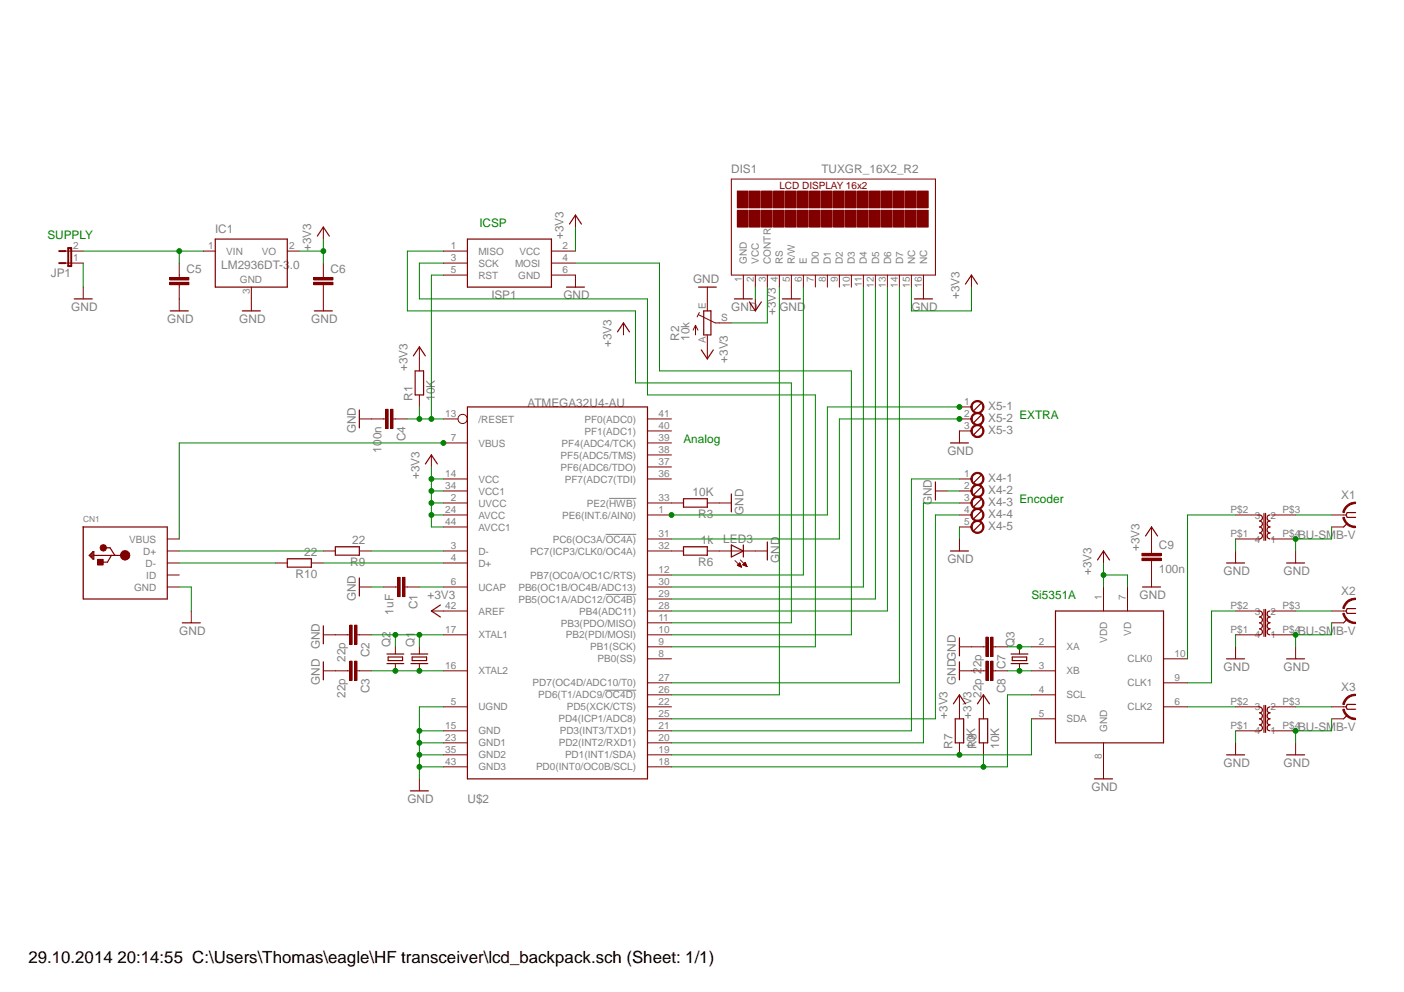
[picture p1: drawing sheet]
<svg xmlns="http://www.w3.org/2000/svg" width="297mm" height="210mm" viewBox="0 0 297 210" stroke-linecap="round" stroke-linejoin="round" font-family="sans-serif">
<path d="M128.1 113.1h6.5M128.9 105.5h5.7M128.1 125.8h6.5M128 146h6.6" fill="none" stroke="#808080" stroke-width=".21"/>
<path d="M98.9 86.1h38.1v78.7h-38.1zM17.6 111.5h17.8v15.2h-17.8v-15.2M19 117.5l.5-.4v.8l-.2-.4M19.7 116.7h.2v1.6h-.2l-.8-.8zM19.7 116.7v1.4M19.9 117.5h6.6M22.3 115.9h1l1 1.6M23.6 117.5l-.9 1.5h-1.2M223.3 129.3h22.9v27.9h-22.9z" fill="none" stroke="#800000" stroke-width=".25"/>
<g fill="none" stroke="#800000" stroke-width=".21">
<path d="M93.8 88.6h3.1M93.8 93.7h5.1M137 88.6h5.1M137 91.2h5.1M137 93.7h5.1M137 96.3h5.1M137 98.8h5.1M93.8 101.3h5.1M93.8 106.4h5.1M93.8 116.6h5.1M93.8 109h5.1M93.8 119.1h5.1"/>
<path d="M93.8 111.5h5.1M93.8 103.9h5.1M137 101.3h5.1M137 106.4h5.1M137 116.6h5.1M137 109h5.1M137 114h5.1M93.8 134.3h5.1M93.8 129.3h5.1M93.8 124.2h5.1M137 136.9h5.1M137 139.4h5.1"/>
<path d="M137 134.3h5.1M137 131.8h5.1M137 129.3h5.1M137 124.2h5.1M137 126.7h5.1M137 121.7h5.1M218.2 136.9h5.1M233.5 124.2v5.1M238.5 124.2v5.1M246.2 139.4h5M93.8 141.9h5.1M93.8 149.6h5.1"/>
<path d="M93.8 154.6h5.1M93.8 157.2h5.1M93.8 159.7h5.1M137 147h5.1M137 152.1h5.1M137 144.5h5.1M137 149.6h5.1M137 154.6h5.1M137 157.2h5.1M137 159.7h5.1M218.2 141.9h5.1M218.2 147h5.1"/>
<path d="M218.2 152.1h5.1M233.5 157.2v5.1M246.2 144.5h5M246.2 149.6h5M93.8 162.3h5.1M137 162.3h5.1"/>
<circle cx="97.9" cy="88.6" r=".98"/>
</g>
<circle cx="26.5" cy="117.5" r="1" fill="#800000"/>
<circle cx="26.5" cy="117.5" r="1" fill="none" stroke="#800000" stroke-width=".21"/>
<circle cx="21.9" cy="115.9" r=".69" fill="#800000"/>
<circle cx="21.9" cy="115.9" r=".69" fill="none" stroke="#800000" stroke-width=".21"/>
<path d="M20.7 118.4h1.1v1.1h-1.1z" fill-rule="evenodd" fill="#800000"/>
<path d="M20.7 118.4h1.1v1.1h-1.1zM35.4 116.6h2.5M35.4 119.1h2.5M35.4 114h2.5M35.4 124.2h2.5M35.4 121.7h2.5M83.6 124.2h.6M85.7 124.2h.5" fill="none" stroke="#800000" stroke-width=".21"/>
<path d="M84.2 122.2h.5v4h-.5z" fill-rule="evenodd" fill="#800000"/>
<path d="M84.2 122.2h.5v4h-.5z" fill="none" stroke="#800000" stroke-width=".21"/>
<path d="M85.2 122.2h.5v4h-.5z" fill-rule="evenodd" fill="#800000"/>
<path d="M73.5 134.3h.5M75.5 134.3h.5M81.1 124.2h2.5M85.2 122.2h.5v4h-.5zM86.2 124.2h2.5" fill="none" stroke="#800000" stroke-width=".21"/>
<path d="M74 132.3h.5v4.1h-.5z" fill-rule="evenodd" fill="#800000"/>
<path d="M74 132.3h.5v4.1h-.5z" fill="none" stroke="#800000" stroke-width=".21"/>
<path d="M75 132.3h.5v4.1h-.5z" fill-rule="evenodd" fill="#800000"/>
<path d="M70.9 134.3h2.6M75 132.3h.5v4.1h-.5zM76 134.3h2.6M73.5 141.9h.5M75.5 141.9h.5" fill="none" stroke="#800000" stroke-width=".21"/>
<path d="M74 139.9h.5v4.1h-.5z" fill-rule="evenodd" fill="#800000"/>
<path d="M74 139.9h.5v4.1h-.5z" fill="none" stroke="#800000" stroke-width=".21"/>
<path d="M75 139.9h.5v4.1h-.5z" fill-rule="evenodd" fill="#800000"/>
<path d="M81.1 88.6h.5M83.1 88.6h.5M75 139.9h.5v4.1h-.5zM70.9 141.9h2.6M76 141.9h2.6" fill="none" stroke="#800000" stroke-width=".21"/>
<path d="M81.6 86.6h.5v4.1h-.5z" fill-rule="evenodd" fill="#800000"/>
<path d="M81.6 86.6h.5v4.1h-.5z" fill="none" stroke="#800000" stroke-width=".21"/>
<path d="M82.6 86.6h.5v4.1h-.5z" fill-rule="evenodd" fill="#800000"/>
<path d="M37.9 58.2v.5M37.9 60.2v.5M78.6 88.6h2.5M82.6 86.6h.5v4.1h-.5zM83.6 88.6h2.6" fill="none" stroke="#800000" stroke-width=".21"/>
<path d="M35.9 59.7h4.1v.5h-4.1z" fill-rule="evenodd" fill="#800000"/>
<path d="M35.9 59.7h4.1v.5h-4.1z" fill="none" stroke="#800000" stroke-width=".21"/>
<path d="M35.9 58.7h4.1v.5h-4.1z" fill-rule="evenodd" fill="#800000"/>
<g fill="none" stroke="#800000" stroke-width=".21">
<path d="M35.9 58.7h4.1v.5h-4.1zM37.9 55.7v2.5M68.4 58.2v.5M37.9 60.7v5.1M53.2 63.2v2.6M68.4 60.2v.5M68.4 63.2v2.6M88.7 75.9v2.6M149.6 60.7v2.5M157.3 60.7v2.5M159.8 63.2v2.6M195.4 60.7v2.5"/>
<path d="M76 88.6h2.6M88.7 83.6v2.5M91.3 96.3v2.5M152.2 106.4h2.5M233.5 116.6v2.5M261.4 116.6v2.5M274.1 116.6v2.5M40.5 129.3v2.5M76 124.2h2.6M83.6 136.9v1.5M88.7 136.9v1.5M261.4 136.9v2.5"/>
<path d="M274.1 136.9v2.5M83.6 140.4v1.5M88.7 140.4v1.5M274.1 157.2v2.5M88.7 164.8v2.5M233.5 162.3v2.5"/>
</g>
<g fill="none" stroke="#800000" stroke-width=".25">
<path d="M36 65.8h3.8M51.3 65.8h3.8M66.5 65.8h3.8M87.8 78.5h1.8v5.1h-1.8zM147.8 60.7h3.7M155.4 63.2h3.8M158.5 63.9l1.3 1.9 1.3-1.9M193.5 63.2h3.8M76 86.7v3.9M90 98.2l1.3-1.9 1.2 1.9M154.7 104.5v3.8M232.2 118.5l1.3-1.9 1.2 1.9"/>
<path d="M259.5 119.1h3.8M272.2 119.1h3.8M38.6 131.8h3.8M76 122.3v3.8M81.9 138.4h3.5M82.1 139h3.1v.8h-3.1zM86.9 138.4h3.6M87.2 139h3.1v.8h-3.1zM259.5 139.4h3.8M272.2 139.4h3.8M81.9 140.4h3.5M86.9 140.4h3.6"/>
<path d="M272.2 159.7h3.8M86.8 167.3h3.8M231.6 164.8h3.8"/>
</g>
<path d="M66.4 59.7h4v.5h-4z" fill-rule="evenodd" fill="#800000"/>
<path d="M66.4 59.7h4v.5h-4z" fill="none" stroke="#800000" stroke-width=".21"/>
<path d="M66.4 58.7h4v.5h-4z" fill-rule="evenodd" fill="#800000"/>
<g fill="none" stroke="#800000" stroke-width=".21">
<path d="M43 53.1h2.5M60.8 53.1h2.5M66.4 58.7h4v.5h-4zM68.4 48v2.6M68.4 55.7v2.5M121.7 45.5v2.5M205.5 58.2v2.5M53.2 60.7v2.5M68.4 60.7v2.5M88.7 73.4v2.5M131.9 68.3v2.6M147.1 68.8v2.1"/>
<path d="M147.1 68.8l-.5 1M147.1 68.8l.6 1M147.8 66.6l3.5 1.7h3.4M148 66.1l-.5 1M149.6 63.2v2.6M149.6 70.9v5M167.4 60.7v2.5M68.4 134.3h2.5M208.1 136.9h.5M210.1 136.9h.5M68.4 141.9h2.5"/>
</g>
<path d="M45.5 50.6h15.3v10.1h-15.3zM67.1 50l1.3-2 1.3 2M120.5 47.4l1.2-1.9 1.3 1.9M87.5 75.3l1.2-1.9 1.3 1.9M130.6 70.2l1.3-1.9 1.3 1.9M148.4 74l1.2 1.9 1.3-1.9M148.9 65.8h1.5v5.1h-1.5zM165.5 63.2h3.8M204.3 60.1l1.2-1.9 1.3 1.9M68.4 132.4v3.8M68.4 140v3.8" fill="none" stroke="#800000" stroke-width=".25"/>
<path d="M208.6 134.8h.5v4.1h-.5z" fill-rule="evenodd" fill="#800000"/>
<path d="M208.6 134.8h.5v4.1h-.5z" fill="none" stroke="#800000" stroke-width=".21"/>
<path d="M209.6 134.8h.5v4.1h-.5z" fill-rule="evenodd" fill="#800000"/>
<path d="M13.8 55.7h3.8M13.8 53.1h3.8M17.6 60.7v2.5M205.5 136.9h2.6M209.6 134.8h.5v4.1h-.5zM210.6 136.9h2.5M215.7 136.9v1.5M208.1 141.9h.5M210.1 141.9h.5M215.7 140.4v1.5" fill="none" stroke="#800000" stroke-width=".21"/>
<path d="M12.5 55.7h1.3M12.5 53.1h1.3M14.4 52.5h.7v3.8h-.7z" fill="none" stroke="#800000" stroke-width=".42"/>
<path d="M15.7 63.2h3.8M213.9 138.4h3.6M214.2 139h3v.8h-3zM213.9 140.4h3.6" fill="none" stroke="#800000" stroke-width=".25"/>
<path d="M208.6 139.9h.5v4.1h-.5z" fill-rule="evenodd" fill="#800000"/>
<path d="M208.6 139.9h.5v4.1h-.5z" fill="none" stroke="#800000" stroke-width=".21"/>
<path d="M209.6 139.9h.5v4.1h-.5z" fill-rule="evenodd" fill="#800000"/>
<g fill="none" stroke="#800000" stroke-width=".21">
<path d="M261.4 114h5.1M261.4 109h5.1M269 114h5.1M269 109h5.1M284.3 109h.5M203 136.9h2.5M209.6 139.9h.5v4.1h-.5zM261.4 134.3h5.1M261.4 129.3h5.1M269 134.3h5.1M269 129.3h5.1M203 141.9h5.1"/>
<path d="M210.6 141.9h2.5M261.4 154.6h5.1M261.4 149.6h5.1M269 154.6h5.1M269 149.6h5.1"/>
</g>
<g fill="none" stroke="#800000" stroke-width=".25">
<path d="M266.5 109a.64 .64 0 0 1 .6 .6 .64 .64 0 0 1-.6 .6 .64 .64 0 0 1 .6 .7 .64 .64 0 0 1-.6 .6 .64 .64 0 0 1 .6 .6 .64 .64 0 0 1-.6 .7 .64 .64 0 0 1 .6 .6 .64 .64 0 0 1-.6 .6M267.4 108.6v5.7M267.8 108.6v5.7M268.7 109a.64 .64 0 0 0-.6 .6 .64 .64 0 0 0 .6 .6 .64 .64 0 0 0-.6 .7 .64 .64 0 0 0 .6 .6 .64 .64 0 0 0-.6 .6 .64 .64 0 0 0 .6 .7 .64 .64 0 0 0-.6 .6 .64 .64 0 0 0 .6 .6M285 110.7l-.7 .8M286.8 108.5h-1.8l-.2 .5 .2 .5h1.8M203 135v3.8M266.5 129.3a.64 .64 0 0 1 .6 .6 .64 .64 0 0 1-.6 .7 .61 .61 0 0 1 .6 .6 .61 .61 0 0 1-.6 .6 .64 .64 0 0 1 .6 .6 .64 .64 0 0 1-.6 .7 .64 .64 0 0 1 .6 .6 .64 .64 0 0 1-.6 .6M267.4 128.9v5.8M267.8 128.9v5.8M268.7 129.3a.64 .64 0 0 0-.6 .6 .64 .64 0 0 0 .6 .7 .61 .61 0 0 0-.6 .6 .61 .61 0 0 0 .6 .6 .64 .64 0 0 0-.6 .6 .64 .64 0 0 0 .6 .7 .64 .64 0 0 0-.6 .6 .64 .64 0 0 0 .6 .6M203 140v3.8"/>
<path d="M266.5 149.6a.64 .64 0 0 1 .6 .6 .64 .64 0 0 1-.6 .6 .64 .64 0 0 1 .6 .7 .64 .64 0 0 1-.6 .6 .64 .64 0 0 1 .6 .6 .64 .64 0 0 1-.6 .7 .64 .64 0 0 1 .6 .6 .64 .64 0 0 1-.6 .6M267.4 149.3v5.7M267.8 149.3v5.7M268.7 149.6a.64 .64 0 0 0-.6 .6 .64 .64 0 0 0 .6 .6 .64 .64 0 0 0-.6 .7 .64 .64 0 0 0 .6 .6 .64 .64 0 0 0-.6 .6 .64 .64 0 0 0 .6 .7 .64 .64 0 0 0-.6 .6 .64 .64 0 0 0 .6 .6"/>
</g>
<path d="M284.8 107.1a2.55 2.55 0 0 1 2-.8v.3a2.44 2.44 0 0 0-2.4 1.9l-.3-.1v-.3z" fill-rule="evenodd" fill="#800000"/>
<path d="M284.8 107.1a2.55 2.55 0 0 1 2-.8v.3a2.44 2.44 0 0 0-2.4 1.9l-.3-.1v-.3z" fill="none" stroke="#800000" stroke-width=".21"/>
<path d="M284.1 109.5l.3-.1a2.35 2.35 0 0 0 2.4 1.9v.3a2.59 2.59 0 0 1-2.7-2.1z" fill-rule="evenodd" fill="#800000"/>
<path d="M281.7 109h2.6M281.7 111.5h2.6M284.1 109.5l.3-.1a2.35 2.35 0 0 0 2.4 1.9v.3a2.59 2.59 0 0 1-2.7-2.1zM284.3 129.3h.5M261.4 157.2v2.5" fill="none" stroke="#800000" stroke-width=".21"/>
<path d="M285 131l-.7 .8M286.8 128.8h-1.8l-.2 .5 .2 .5h1.8M259.5 159.7h3.8" fill="none" stroke="#800000" stroke-width=".25"/>
<path d="M284.8 127.3a2.7 2.7 0 0 1 2-.7v.3a2.35 2.35 0 0 0-2.4 1.9l-.3-.1v-.3z" fill-rule="evenodd" fill="#800000"/>
<path d="M284.8 127.3a2.7 2.7 0 0 1 2-.7v.3a2.35 2.35 0 0 0-2.4 1.9l-.3-.1v-.3z" fill="none" stroke="#800000" stroke-width=".21"/>
<path d="M284.1 129.8h.3a2.35 2.35 0 0 0 2.4 1.9v.3a2.58 2.58 0 0 1-2.7-2.2z" fill-rule="evenodd" fill="#800000"/>
<path d="M281.7 129.3h2.6M281.7 131.8h2.6M284.1 129.8h.3a2.35 2.35 0 0 0 2.4 1.9v.3a2.58 2.58 0 0 1-2.7-2.2zM284.3 149.6h.5" fill="none" stroke="#800000" stroke-width=".21"/>
<path d="M285 151.3l-.7 .8M286.8 149.1h-1.8l-.2 .5 .2 .5h1.8" fill="none" stroke="#800000" stroke-width=".25"/>
<path d="M284.8 147.7a2.7 2.7 0 0 1 2-.8v.3a2.35 2.35 0 0 0-2.4 1.9h-.3v-.4z" fill-rule="evenodd" fill="#800000"/>
<path d="M284.8 147.7a2.7 2.7 0 0 1 2-.8v.3a2.35 2.35 0 0 0-2.4 1.9h-.3v-.4z" fill="none" stroke="#800000" stroke-width=".21"/>
<path d="M284.1 150.1l.3-.1a2.44 2.44 0 0 0 2.4 2v.3a2.69 2.69 0 0 1-2.7-2.2z" fill-rule="evenodd" fill="#800000"/>
<path d="M281.7 149.6h2.6M281.7 152.1h2.6M284.1 150.1l.3-.1a2.44 2.44 0 0 0 2.4 2v.3a2.69 2.69 0 0 1-2.7-2.2z" fill="none" stroke="#800000" stroke-width=".21"/>
<path d="M207.6 100.6l-1.6 1.5" fill="none" stroke="#800000" stroke-width=".25"/>
<path d="M205.7 100.5a1.39 1.39 0 0 1 2.3 .1 1.39 1.39 0 0 1-.8 2.1 1.39 1.39 0 0 1-1.8-1.4h.3a1.13 1.13 0 0 1 1.5-1.1 1.13 1.13 0 0 1 .4 1.9 1.13 1.13 0 0 1-1.9-.4v-.4h-.3z" fill-rule="evenodd" fill="#800000"/>
<path d="M203 101.3h2.5M205.7 100.5a1.39 1.39 0 0 1 2.3 .1 1.39 1.39 0 0 1-.8 2.1 1.39 1.39 0 0 1-1.8-1.4h.3a1.13 1.13 0 0 1 1.5-1.1 1.13 1.13 0 0 1 .4 1.9 1.13 1.13 0 0 1-1.9-.4v-.4h-.3z" fill="none" stroke="#800000" stroke-width=".21"/>
<path d="M207.6 103.1l-1.6 1.5" fill="none" stroke="#800000" stroke-width=".25"/>
<path d="M205.7 103a1.39 1.39 0 0 1 2.3 .2 1.39 1.39 0 0 1-.8 2 1.39 1.39 0 0 1-1.8-1.3h.3a1.13 1.13 0 0 1 1.5-1.1 1.13 1.13 0 0 1 .4 1.8 1.13 1.13 0 0 1-1.9-.3v-.4h-.3z" fill-rule="evenodd" fill="#800000"/>
<path d="M203 103.9h2.5M205.7 103a1.39 1.39 0 0 1 2.3 .2 1.39 1.39 0 0 1-.8 2 1.39 1.39 0 0 1-1.8-1.3h.3a1.13 1.13 0 0 1 1.5-1.1 1.13 1.13 0 0 1 .4 1.8 1.13 1.13 0 0 1-1.9-.3v-.4h-.3z" fill="none" stroke="#800000" stroke-width=".21"/>
<path d="M207.6 105.7l-1.6 1.5" fill="none" stroke="#800000" stroke-width=".25"/>
<path d="M205.7 105.5a1.39 1.39 0 0 1 2.3 .2 1.39 1.39 0 0 1-.8 2.1 1.39 1.39 0 0 1-1.8-1.4h.3a1.13 1.13 0 0 1 1.5-1.1 1.13 1.13 0 0 1 .4 1.9 1.13 1.13 0 0 1-1.9-.4v-.4h-.3z" fill-rule="evenodd" fill="#800000"/>
<path d="M203 106.4h2.5M205.7 105.5a1.39 1.39 0 0 1 2.3 .2 1.39 1.39 0 0 1-.8 2.1 1.39 1.39 0 0 1-1.8-1.4h.3a1.13 1.13 0 0 1 1.5-1.1 1.13 1.13 0 0 1 .4 1.9 1.13 1.13 0 0 1-1.9-.4v-.4h-.3z" fill="none" stroke="#800000" stroke-width=".21"/>
<path d="M207.6 108.2l-1.6 1.5" fill="none" stroke="#800000" stroke-width=".25"/>
<path d="M205.7 108.1a1.39 1.39 0 0 1 2.3 .1 1.39 1.39 0 0 1-.8 2.1 1.39 1.39 0 0 1-1.8-1.3h.3a1.13 1.13 0 0 1 1.5-1.1 1.13 1.13 0 0 1 .4 1.8 1.13 1.13 0 0 1-1.9-.4v-.3h-.3z" fill-rule="evenodd" fill="#800000"/>
<path d="M203 109h2.5M205.7 108.1a1.39 1.39 0 0 1 2.3 .1 1.39 1.39 0 0 1-.8 2.1 1.39 1.39 0 0 1-1.8-1.3h.3a1.13 1.13 0 0 1 1.5-1.1 1.13 1.13 0 0 1 .4 1.8 1.13 1.13 0 0 1-1.9-.4v-.3h-.3z" fill="none" stroke="#800000" stroke-width=".21"/>
<path d="M207.6 110.7l-1.6 1.6" fill="none" stroke="#800000" stroke-width=".25"/>
<path d="M205.7 110.6a1.39 1.39 0 0 1 2.3 .2 1.39 1.39 0 0 1-.8 2.1 1.39 1.39 0 0 1-1.8-1.4h.3a1.13 1.13 0 0 1 1.5-1.1 1.13 1.13 0 0 1 .4 1.8 1.13 1.13 0 0 1-1.9-.3v-.4h-.3z" fill-rule="evenodd" fill="#800000"/>
<path d="M142.1 106.4h2.5M149.6 106.4h2.6M197.9 103.9h2.5M203 111.5h2.5M203 114v2.6M205.7 110.6a1.39 1.39 0 0 1 2.3 .2 1.39 1.39 0 0 1-.8 2.1 1.39 1.39 0 0 1-1.8-1.4h.3a1.13 1.13 0 0 1 1.5-1.1 1.13 1.13 0 0 1 .4 1.8 1.13 1.13 0 0 1-1.9-.3v-.4h-.3z" fill="none" stroke="#800000" stroke-width=".21"/>
<path d="M207.6 85.3l-1.6 1.6M144.6 105.5h5v1.8h-5zM197.9 102v3.8M201.1 116.6h3.8" fill="none" stroke="#800000" stroke-width=".25"/>
<path d="M205.7 85.2a1.39 1.39 0 0 1 2.3 .2 1.39 1.39 0 0 1-.8 2.1 1.39 1.39 0 0 1-1.8-1.4h.3a1.13 1.13 0 0 1 1.5-1.1 1.13 1.13 0 0 1 .4 1.8 1.13 1.13 0 0 1-1.9-.3v-.4h-.3z" fill-rule="evenodd" fill="#800000"/>
<path d="M203 86.1h2.5M205.7 85.2a1.39 1.39 0 0 1 2.3 .2 1.39 1.39 0 0 1-.8 2.1 1.39 1.39 0 0 1-1.8-1.4h.3a1.13 1.13 0 0 1 1.5-1.1 1.13 1.13 0 0 1 .4 1.8 1.13 1.13 0 0 1-1.9-.3v-.4h-.3z" fill="none" stroke="#800000" stroke-width=".21"/>
<path d="M207.6 87.9l-1.6 1.5" fill="none" stroke="#800000" stroke-width=".25"/>
<path d="M205.7 87.8a1.39 1.39 0 0 1 2.3 .1 1.39 1.39 0 0 1-.8 2.1 1.39 1.39 0 0 1-1.8-1.4h.3a1.13 1.13 0 0 1 1.5-1.1 1.13 1.13 0 0 1 .4 1.9 1.13 1.13 0 0 1-1.9-.4v-.4h-.3z" fill-rule="evenodd" fill="#800000"/>
<path d="M203 88.6h2.5M205.7 87.8a1.39 1.39 0 0 1 2.3 .1 1.39 1.39 0 0 1-.8 2.1 1.39 1.39 0 0 1-1.8-1.4h.3a1.13 1.13 0 0 1 1.5-1.1 1.13 1.13 0 0 1 .4 1.9 1.13 1.13 0 0 1-1.9-.4v-.4h-.3z" fill="none" stroke="#800000" stroke-width=".21"/>
<path d="M207.6 90.4l-1.6 1.5" fill="none" stroke="#800000" stroke-width=".25"/>
<path d="M205.7 90.3a1.39 1.39 0 0 1 2.3 .2 1.39 1.39 0 0 1-.8 2 1.39 1.39 0 0 1-1.8-1.3h.3a1.13 1.13 0 0 1 1.5-1.1 1.13 1.13 0 0 1 .4 1.8 1.13 1.13 0 0 1-1.9-.3v-.4h-.3z" fill-rule="evenodd" fill="#800000"/>
<g fill="none" stroke="#800000" stroke-width=".21">
<path d="M154.7 37.9h43.2v20.3h-43.2zM93.8 53.1h5.1M93.8 55.7h5.1M93.8 58.2h5.1M116.7 53.1h5M116.7 55.7h5M116.7 58.2h5v2.5M205.5 91.2h-2.5v2.5M205.7 90.3a1.39 1.39 0 0 1 2.3 .2 1.39 1.39 0 0 1-.8 2 1.39 1.39 0 0 1-1.8-1.3h.3a1.13 1.13 0 0 1 1.5-1.1 1.13 1.13 0 0 1 .4 1.8 1.13 1.13 0 0 1-1.9-.3v-.4h-.3zM58.2 119.1h2.6M65.9 119.1h2.5M68.4 116.6h2.5"/>
<path d="M76 116.6h2.6M142.1 116.6h2.5M149.6 116.6h12.7M155.5 118.6l1.4 1.4M156 119.6h.7M156.1 119.5h.6M156.2 119.7h.6M156.2 119.4h.4M156.3 119.3h.3M156.4 119.8h.4M156.4 119.3h.2M156.5 119.1l-.5 .5 .9 .4"/>
<path d="M156.5 119.1l.4 .9M156.5 119.1h.1M156.6 119.8h.2M156.6 118.5l1.4 1.4M156.8 119.9h.1M157.1 119.5l.5-.5 .4 .9zM157.2 119.5h.7M157.2 119.4h.7M157.3 119.3h.5M157.4 119.6h.5M157.4 119.3h.4M157.5 119.1h.2"/>
<path d="M157.6 119.7h.3M157.6 119h.1M157.8 119.8h.2M158 119.8h.1M91.3 129.3h2.5M203 147v5.1M203 157.2v2.5M208.1 147v5.1M208.1 157.2v2.5"/>
</g>
<g fill="none" stroke="#800000" stroke-width=".25">
<path d="M98.9 50.6h17.8v10.1h-17.8zM119.8 60.7h3.9M201.1 93.7h3.8M60.8 118.2h5.1v1.8h-5.1zM70.9 115.7h5.1v1.8h-5.1zM144.6 115.7h5v1.8h-5zM154.7 115.3l2.6 1.3-2.6 1.3zM157.3 115.3v2.6M162.3 114.7v3.8M93.2 128l-1.9 1.3 1.9 1.3M201.7 148.9l1.3-1.9 1.3 1.9M202.1 152.1h1.8v5.1h-1.8z"/>
<path d="M206.8 148.9l1.3-1.9 1.2 1.9M207.2 152.1h1.8v5.1h-1.8z"/>
</g>
<path d="M156 40.4h2.3v3.6h-2.3z" fill-rule="evenodd" fill="#800000"/>
<path d="M156 40.4h2.3v3.6h-2.3z" fill="none" stroke="#800000" stroke-width=".21"/>
<path d="M156 44.5h2.3v3.5h-2.3z" fill-rule="evenodd" fill="#800000"/>
<path d="M156 44.5h2.3v3.5h-2.3z" fill="none" stroke="#800000" stroke-width=".21"/>
<path d="M158.5 40.4h2.3v3.6h-2.3z" fill-rule="evenodd" fill="#800000"/>
<path d="M158.5 40.4h2.3v3.6h-2.3z" fill="none" stroke="#800000" stroke-width=".21"/>
<path d="M158.5 44.5h2.3v3.5h-2.3z" fill-rule="evenodd" fill="#800000"/>
<path d="M158.5 44.5h2.3v3.5h-2.3z" fill="none" stroke="#800000" stroke-width=".21"/>
<path d="M161.1 40.4h2.3v3.6h-2.3z" fill-rule="evenodd" fill="#800000"/>
<path d="M161.1 40.4h2.3v3.6h-2.3z" fill="none" stroke="#800000" stroke-width=".21"/>
<path d="M161.1 44.5h2.3v3.5h-2.3z" fill-rule="evenodd" fill="#800000"/>
<path d="M161.1 44.5h2.3v3.5h-2.3z" fill="none" stroke="#800000" stroke-width=".21"/>
<path d="M163.6 40.4h2.3v3.6h-2.3z" fill-rule="evenodd" fill="#800000"/>
<path d="M163.6 40.4h2.3v3.6h-2.3z" fill="none" stroke="#800000" stroke-width=".21"/>
<path d="M163.6 44.5h2.3v3.5h-2.3z" fill-rule="evenodd" fill="#800000"/>
<path d="M163.6 44.5h2.3v3.5h-2.3z" fill="none" stroke="#800000" stroke-width=".21"/>
<path d="M166.2 40.4h2.2v3.6h-2.2z" fill-rule="evenodd" fill="#800000"/>
<path d="M166.2 40.4h2.2v3.6h-2.2z" fill="none" stroke="#800000" stroke-width=".21"/>
<path d="M166.2 44.5h2.2v3.5h-2.2z" fill-rule="evenodd" fill="#800000"/>
<path d="M166.2 44.5h2.2v3.5h-2.2z" fill="none" stroke="#800000" stroke-width=".21"/>
<path d="M168.7 40.4h2.3v3.6h-2.3z" fill-rule="evenodd" fill="#800000"/>
<path d="M168.7 40.4h2.3v3.6h-2.3z" fill="none" stroke="#800000" stroke-width=".21"/>
<path d="M168.7 44.5h2.3v3.5h-2.3z" fill-rule="evenodd" fill="#800000"/>
<path d="M168.7 44.5h2.3v3.5h-2.3z" fill="none" stroke="#800000" stroke-width=".21"/>
<path d="M171.2 40.4h2.3v3.6h-2.3z" fill-rule="evenodd" fill="#800000"/>
<path d="M171.2 40.4h2.3v3.6h-2.3z" fill="none" stroke="#800000" stroke-width=".21"/>
<path d="M171.2 44.5h2.3v3.5h-2.3z" fill-rule="evenodd" fill="#800000"/>
<path d="M171.2 44.5h2.3v3.5h-2.3z" fill="none" stroke="#800000" stroke-width=".21"/>
<path d="M173.8 40.4h2.3v3.6h-2.3z" fill-rule="evenodd" fill="#800000"/>
<path d="M173.8 40.4h2.3v3.6h-2.3z" fill="none" stroke="#800000" stroke-width=".21"/>
<path d="M173.8 44.5h2.3v3.5h-2.3z" fill-rule="evenodd" fill="#800000"/>
<path d="M173.8 44.5h2.3v3.5h-2.3z" fill="none" stroke="#800000" stroke-width=".21"/>
<path d="M176.3 40.4h2.3v3.6h-2.3z" fill-rule="evenodd" fill="#800000"/>
<path d="M176.3 40.4h2.3v3.6h-2.3z" fill="none" stroke="#800000" stroke-width=".21"/>
<path d="M176.3 44.5h2.3v3.5h-2.3z" fill-rule="evenodd" fill="#800000"/>
<path d="M176.3 44.5h2.3v3.5h-2.3z" fill="none" stroke="#800000" stroke-width=".21"/>
<path d="M178.9 40.4h2.2v3.6h-2.2z" fill-rule="evenodd" fill="#800000"/>
<path d="M178.9 40.4h2.2v3.6h-2.2z" fill="none" stroke="#800000" stroke-width=".21"/>
<path d="M178.9 44.5h2.2v3.5h-2.2z" fill-rule="evenodd" fill="#800000"/>
<path d="M178.9 44.5h2.2v3.5h-2.2z" fill="none" stroke="#800000" stroke-width=".21"/>
<path d="M181.4 40.4h2.3v3.6h-2.3z" fill-rule="evenodd" fill="#800000"/>
<path d="M181.4 40.4h2.3v3.6h-2.3z" fill="none" stroke="#800000" stroke-width=".21"/>
<path d="M181.4 44.5h2.3v3.5h-2.3z" fill-rule="evenodd" fill="#800000"/>
<path d="M181.4 44.5h2.3v3.5h-2.3z" fill="none" stroke="#800000" stroke-width=".21"/>
<path d="M183.9 40.4h2.3v3.6h-2.3z" fill-rule="evenodd" fill="#800000"/>
<path d="M183.9 40.4h2.3v3.6h-2.3z" fill="none" stroke="#800000" stroke-width=".21"/>
<path d="M183.9 44.5h2.3v3.5h-2.3z" fill-rule="evenodd" fill="#800000"/>
<path d="M183.9 44.5h2.3v3.5h-2.3z" fill="none" stroke="#800000" stroke-width=".21"/>
<path d="M186.5 40.4h2.3v3.6h-2.3z" fill-rule="evenodd" fill="#800000"/>
<path d="M186.5 40.4h2.3v3.6h-2.3z" fill="none" stroke="#800000" stroke-width=".21"/>
<path d="M186.5 44.5h2.3v3.5h-2.3z" fill-rule="evenodd" fill="#800000"/>
<path d="M186.5 44.5h2.3v3.5h-2.3z" fill="none" stroke="#800000" stroke-width=".21"/>
<path d="M189 40.4h2.3v3.6h-2.3z" fill-rule="evenodd" fill="#800000"/>
<path d="M189 40.4h2.3v3.6h-2.3z" fill="none" stroke="#800000" stroke-width=".21"/>
<path d="M189 44.5h2.3v3.5h-2.3z" fill-rule="evenodd" fill="#800000"/>
<path d="M189 44.5h2.3v3.5h-2.3z" fill="none" stroke="#800000" stroke-width=".21"/>
<path d="M191.6 40.4h2.2v3.6h-2.2z" fill-rule="evenodd" fill="#800000"/>
<path d="M191.6 40.4h2.2v3.6h-2.2z" fill="none" stroke="#800000" stroke-width=".21"/>
<path d="M191.6 44.5h2.2v3.5h-2.2z" fill-rule="evenodd" fill="#800000"/>
<path d="M191.6 44.5h2.2v3.5h-2.2z" fill="none" stroke="#800000" stroke-width=".21"/>
<path d="M194.1 40.4h2.3v3.6h-2.3z" fill-rule="evenodd" fill="#800000"/>
<path d="M194.1 40.4h2.3v3.6h-2.3z" fill="none" stroke="#800000" stroke-width=".21"/>
<path d="M194.1 44.5h2.3v3.5h-2.3z" fill-rule="evenodd" fill="#800000"/>
<g fill="none" stroke="#800000" stroke-width=".21">
<path d="M157.3 58.2v2.5M159.8 58.2v2.5M162.3 58.2v2.5M164.9 58.2v2.5M167.4 58.2v2.5M170 58.2v2.5M172.5 58.2v2.5M175 58.2v2.5M177.6 58.2v2.5M180.1 58.2v2.5M182.7 58.2v2.5M185.2 58.2v2.5"/>
<path d="M187.7 58.2v2.5M190.3 58.2v2.5M192.8 58.2v2.5M194.1 44.5h2.3v3.5h-2.3zM195.4 58.2v2.5M243.6 116.6v.5M243.6 118.6v.5"/>
</g>
<path d="M241.6 118.1h4.1v.5h-4.1z" fill-rule="evenodd" fill="#800000"/>
<path d="M241.6 118.1h4.1v.5h-4.1z" fill="none" stroke="#800000" stroke-width=".21"/>
<path d="M241.6 117.1h4.1v.5h-4.1z" fill-rule="evenodd" fill="#800000"/>
<path d="M241.6 117.1h4.1v.5h-4.1zM243.6 111.5v5.1M243.6 119.1v5.1" fill="none" stroke="#800000" stroke-width=".21"/>
<path d="M242.4 113.4l1.2-1.9 1.3 1.9M241.7 124.2h3.8" fill="none" stroke="#800000" stroke-width=".25"/>
<path d="M93.8 93.7h-55.9v20.3" fill="none" stroke="#008000" stroke-width=".21"/>
<circle cx="93.8" cy="93.7" r=".51" fill="#008000"/>
<g fill="none" stroke="#008000" stroke-width=".21">
<path d="M37.9 124.2h2.6v5.1M78.6 124.2h2.5M88.7 159.7h5.1M88.7 157.2h5.1M88.7 154.6h5.1M93.8 149.6h-5.1v15.2M88.7 162.3h5.1"/>
<circle cx="93.8" cy="93.7" r=".51"/>
</g>
<circle cx="88.7" cy="162.3" r=".51" fill="#008000"/>
<circle cx="88.7" cy="162.3" r=".51" fill="none" stroke="#008000" stroke-width=".21"/>
<circle cx="88.7" cy="159.7" r=".51" fill="#008000"/>
<circle cx="88.7" cy="159.7" r=".51" fill="none" stroke="#008000" stroke-width=".21"/>
<circle cx="88.7" cy="157.2" r=".51" fill="#008000"/>
<circle cx="88.7" cy="157.2" r=".51" fill="none" stroke="#008000" stroke-width=".21"/>
<circle cx="88.7" cy="154.6" r=".51" fill="#008000"/>
<g fill="none" stroke="#008000" stroke-width=".21">
<path d="M17.6 55.7v5M261.4 114v2.6M281.7 111.5v2.5h-7.6v2.6M261.4 134.3v2.6M261.4 154.6v2.6"/>
<circle cx="88.7" cy="154.6" r=".51"/>
</g>
<circle cx="274.1" cy="114" r=".51" fill="#008000"/>
<g fill="none" stroke="#008000" stroke-width=".21">
<path d="M281.7 131.8v2.5h-7.6v2.6"/>
<circle cx="274.1" cy="114" r=".51"/>
</g>
<circle cx="274.1" cy="134.3" r=".51" fill="#008000"/>
<g fill="none" stroke="#008000" stroke-width=".21">
<path d="M281.7 152.1v2.5h-7.6v2.6"/>
<circle cx="274.1" cy="134.3" r=".51"/>
</g>
<circle cx="274.1" cy="154.6" r=".51" fill="#008000"/>
<g fill="none" stroke="#008000" stroke-width=".21">
<path d="M91.3 98.8v12.7h2.5M91.3 103.9h2.5M91.3 109h2.5M91.3 106.4h2.5M91.3 101.3h2.5M200.4 103.9h2.6M203 111.5v2.5M88.7 124.2h5.1"/>
<circle cx="274.1" cy="154.6" r=".51"/>
</g>
<circle cx="91.3" cy="109" r=".51" fill="#008000"/>
<circle cx="91.3" cy="109" r=".51" fill="none" stroke="#008000" stroke-width=".21"/>
<circle cx="91.3" cy="103.9" r=".51" fill="#008000"/>
<circle cx="91.3" cy="103.9" r=".51" fill="none" stroke="#008000" stroke-width=".21"/>
<circle cx="91.3" cy="106.4" r=".51" fill="#008000"/>
<circle cx="91.3" cy="106.4" r=".51" fill="none" stroke="#008000" stroke-width=".21"/>
<circle cx="91.3" cy="101.3" r=".51" fill="#008000"/>
<g fill="none" stroke="#008000" stroke-width=".21">
<path d="M63.3 53.1h5.1v2.6M159.8 60.7v2.5M192.8 60.7v5.1h12.7v-5.1"/>
<circle cx="91.3" cy="101.3" r=".51"/>
</g>
<circle cx="68.4" cy="53.1" r=".51" fill="#008000"/>
<g fill="none" stroke="#008000" stroke-width=".21">
<path d="M68.4 50.6v2.5M233.5 119.1v5.1M233.5 121.7h5v2.5"/>
<circle cx="68.4" cy="53.1" r=".51"/>
</g>
<circle cx="233.5" cy="121.7" r=".51" fill="#008000"/>
<g fill="none" stroke="#008000" stroke-width=".21">
<path d="M121.7 48v5.1M78.6 134.3h15.2M83.6 134.3v2.6M88.7 134.3v2.6"/>
<circle cx="233.5" cy="121.7" r=".51"/>
</g>
<circle cx="83.6" cy="134.3" r=".51" fill="#008000"/>
<circle cx="83.6" cy="134.3" r=".51" fill="none" stroke="#008000" stroke-width=".21"/>
<circle cx="88.7" cy="134.3" r=".51" fill="#008000"/>
<g fill="none" stroke="#008000" stroke-width=".21">
<path d="M78.6 141.9h15.2"/>
<circle cx="88.7" cy="134.3" r=".51"/>
</g>
<circle cx="83.6" cy="141.9" r=".51" fill="#008000"/>
<circle cx="83.6" cy="141.9" r=".51" fill="none" stroke="#008000" stroke-width=".21"/>
<circle cx="88.7" cy="141.9" r=".51" fill="#008000"/>
<g fill="none" stroke="#008000" stroke-width=".21">
<path d="M86.2 88.6h7.6M88.7 86.1v2.5"/>
<circle cx="88.7" cy="141.9" r=".51"/>
</g>
<circle cx="88.7" cy="88.6" r=".51" fill="#008000"/>
<g fill="none" stroke="#008000" stroke-width=".21">
<path d="M93.8 58.2h-2.5v30.4"/>
<circle cx="88.7" cy="88.6" r=".51"/>
</g>
<circle cx="91.3" cy="88.6" r=".51" fill="#008000"/>
<g fill="none" stroke="#008000" stroke-width=".21">
<path d="M17.6 53.1h25.4M37.9 53.1v2.6M162.3 60.7v7.6h-7.6M164.9 60.7v86.3h-22.8M170 60.7v61h-27.9M182.7 60.7v63.5h-40.6M185.2 60.7v66h-43.1M187.7 60.7v68.6h-45.6M190.3 60.7v83.8h-48.2"/>
<circle cx="91.3" cy="88.6" r=".51"/>
</g>
<circle cx="37.9" cy="53.1" r=".51" fill="#008000"/>
<g fill="none" stroke="#008000" stroke-width=".21">
<path d="M208.1 159.7v2.6M218.2 147h-5.1v15.3h-71"/>
<circle cx="37.9" cy="53.1" r=".51"/>
</g>
<circle cx="208.1" cy="162.3" r=".51" fill="#008000"/>
<g fill="none" stroke="#008000" stroke-width=".21">
<path d="M218.2 152.1v7.6h-76.1"/>
<circle cx="208.1" cy="162.3" r=".51"/>
</g>
<circle cx="203" cy="159.7" r=".51" fill="#008000"/>
<g fill="none" stroke="#008000" stroke-width=".21">
<path d="M213.1 141.9h2.6"/>
<circle cx="203" cy="159.7" r=".51"/>
</g>
<circle cx="215.7" cy="141.9" r=".51" fill="#008000"/>
<g fill="none" stroke="#008000" stroke-width=".21">
<path d="M215.7 136.9h2.5M215.7 141.9h2.5"/>
<circle cx="215.7" cy="141.9" r=".51"/>
</g>
<circle cx="215.7" cy="136.9" r=".51" fill="#008000"/>
<g fill="none" stroke="#008000" stroke-width=".21">
<path d="M203 88.6h-25.4v25.4h-35.5M203 109h-5.1v43.1h-55.8M203 106.4h-7.6v50.8h-53.3M203 101.3h-10.2v53.3h-50.7M261.4 109h-10.2v30.4M274.1 109h7.6M213.1 136.9h2.6M261.4 129.3h-5.1v15.2h-5.1M274.1 129.3h7.6M251.2 149.6h10.2M274.1 149.6h7.6"/>
<circle cx="215.7" cy="136.9" r=".51"/>
</g>
<circle cx="203" cy="88.6" r=".51" fill="#008000"/>
<g fill="none" stroke="#008000" stroke-width=".21">
<path d="M203 86.1h-28v22.9h-32.9"/>
<circle cx="203" cy="88.6" r=".51"/>
</g>
<circle cx="203" cy="86.1" r=".51" fill="#008000"/>
<circle cx="203" cy="86.1" r=".51" fill="none" stroke="#008000" stroke-width=".21"/>
<circle cx="142.1" cy="109" r=".51" fill="#008000"/>
<g fill="none" stroke="#008000" stroke-width=".21">
<path d="M93.8 55.7h-5.1v7.5h48.3v20.4h35.5v53.3h-30.4M93.8 53.1h-7.6v12.7h48.2v15.2h33v50.8h-25.3M121.7 55.7h17.8v22.8h40.6v55.8h-38M37.9 116.6h30.5M37.9 119.1h20.3M68.4 119.1h25.4M78.6 116.6h15.2"/>
<circle cx="142.1" cy="109" r=".51"/>
</g>
<text font-size="3.6" x="6" y="203.8">29.10.2014 20:14:55 C:\Users\Thomas\eagle\HF transceiver\lcd_backpack.sch (Sheet: 1/1)</text>
<g font-size="2.5" fill="#808080">
<text x="154.7" y="36.6">DIS1</text>
<text x="173.8" y="36.6">TUXGR_16X2_R2</text>
<text x="45.5" y="49.3">IC1</text>
<text x="65.9" y="53.1" transform="rotate(-90 65.9 53.1)">+3V3</text>
<text x="119.2" y="50.6" transform="rotate(-90 119.2 50.6)">+3V3</text>
<text x="10.7" y="58.7">JP1</text>
<text x="39.5" y="57.8">C5</text>
<text x="46.8" y="56.9">LM2936DT-3.0</text>
<text x="69.9" y="57.8">C6</text>
<text x="146.6" y="60">GND</text>
<text x="15.1" y="65.8">GND</text>
<text x="104" y="63.3">ISP1</text>
<text x="119.2" y="63.3">GND</text>
<text x="154.7" y="65.8">GND</text>
<text x="164.9" y="65.8">GND</text>
<text x="192.8" y="65.8">GND</text>
<text x="203" y="63.3" transform="rotate(-90 203 63.3)">+3V3</text>
<text x="35.4" y="68.3">GND</text>
<text x="50.6" y="68.3">GND</text>
<text x="65.9" y="68.3">GND</text>
<text x="164.1" y="66.6" transform="rotate(-90 164.1 66.6)">+3V3</text>
<text x="129.4" y="73.4" transform="rotate(-90 129.4 73.4)">+3V3</text>
<text x="143.7" y="72.1" transform="rotate(-90 143.7 72.1)">R2</text>
<text x="145.9" y="72.1" transform="rotate(-90 145.9 72.1)">10k</text>
<text x="154" y="76.8" transform="rotate(-90 154 76.8)">+3V3</text>
<text x="86.2" y="78.5" transform="rotate(-90 86.2 78.5)">+3V3</text>
<text x="87.2" y="84.8" transform="rotate(-90 87.2 84.8)">R1</text>
<text x="92" y="84.8" transform="rotate(-90 92 84.8)">10K</text>
<text x="111.6" y="86.1">ATMEGA32U4-AU</text>
<text x="209.1" y="86.7">X5-1</text>
<text x="209.1" y="89.3">X5-2</text>
<text x="75.3" y="91.7" transform="rotate(-90 75.3 91.7)">GND</text>
<text x="80.7" y="95.8" transform="rotate(-90 80.7 95.8)">100n</text>
<text x="85.8" y="93.4" transform="rotate(-90 85.8 93.4)">C4</text>
<text x="209.1" y="91.8">X5-3</text>
<text x="88.7" y="101.3" transform="rotate(-90 88.7 101.3)">+3V3</text>
<text x="200.4" y="96.3">GND</text>
<text x="209.1" y="102">X4-1</text>
<text x="146.5" y="104.9">10K</text>
<text x="197.1" y="106.9" transform="rotate(-90 197.1 106.9)">GND</text>
<text x="209.1" y="104.5">X4-2</text>
<text x="209.1" y="107.1">X4-3</text>
<text x="283.8" y="105.7">X1</text>
<text x="147.7" y="109.7">R3</text>
<text x="157.3" y="109" transform="rotate(-90 157.3 109)">GND</text>
<text x="209.1" y="109.6">X4-4</text>
<text x="209.1" y="112.1">X4-5</text>
<text x="64.3" y="117.6">22</text>
<text x="74.1" y="119.8">R9</text>
<text x="74.5" y="115.1">22</text>
<text x="147.7" y="119.8">R6</text>
<text x="148.3" y="115.1">1k</text>
<text x="153" y="114.8">LED3</text>
<text x="164.9" y="119.1" transform="rotate(-90 164.9 119.1)">GND</text>
<text x="200.4" y="119.1">GND</text>
<text x="241.1" y="116.6" transform="rotate(-90 241.1 116.6)">+3V3</text>
<text x="245.1" y="116.2">C9</text>
<text x="274.6" y="114">BU-SMB-V</text>
<text x="62.5" y="122.4">R10</text>
<text x="230.9" y="121.7" transform="rotate(-90 230.9 121.7)">+3V3</text>
<text x="245.1" y="121.3">100n</text>
<text x="258.9" y="121.7">GND</text>
<text x="271.6" y="121.7">GND</text>
<text x="283.8" y="126">X2</text>
<text x="75.3" y="127.3" transform="rotate(-90 75.3 127.3)">GND</text>
<text x="83.3" y="130" transform="rotate(-90 83.3 130)">1uF</text>
<text x="88.3" y="128.9" transform="rotate(-90 88.3 128.9)">C1</text>
<text x="90.5" y="126.7">+3V3</text>
<text x="241.1" y="126.7">GND</text>
<text x="37.9" y="134.3">GND</text>
<text x="67.6" y="137.4" transform="rotate(-90 67.6 137.4)">GND</text>
<text x="82.6" y="136.9" transform="rotate(-90 82.6 136.9)">Q2</text>
<text x="87.7" y="136.9" transform="rotate(-90 87.7 136.9)">Q1</text>
<text x="214.7" y="136.9" transform="rotate(-90 214.7 136.9)">Q3</text>
<text x="274.6" y="134.3">BU-SMB-V</text>
<text x="73.1" y="140" transform="rotate(-90 73.1 140)">22p</text>
<text x="78.2" y="139.1" transform="rotate(-90 78.2 139.1)">C2</text>
<text x="212.8" y="141.6" transform="rotate(-90 212.8 141.6)">C7</text>
<text x="258.9" y="141.9">GND</text>
<text x="271.6" y="141.9">GND</text>
<text x="67.6" y="145" transform="rotate(-90 67.6 145)">GND</text>
<text x="73.1" y="147.7" transform="rotate(-90 73.1 147.7)">22p</text>
<text x="78.2" y="146.7" transform="rotate(-90 78.2 146.7)">C3</text>
<text x="202.2" y="145" transform="rotate(-90 202.2 145)">GNDGND</text>
<text x="207.7" y="147.7" transform="rotate(-90 207.7 147.7)">22p 22p</text>
<text x="212.8" y="146.7" transform="rotate(-90 212.8 146.7)">C8</text>
<text x="283.8" y="146.3">X3</text>
<text x="200.4" y="152.1" transform="rotate(-90 200.4 152.1)">+3V3</text>
<text x="205.5" y="152.1" transform="rotate(-90 205.5 152.1)">+3V3</text>
<text x="274.6" y="154.6">BU-SMB-V</text>
<text x="201.5" y="158.5" transform="rotate(-90 201.5 158.5)">R7</text>
<text x="206.3" y="158.5" transform="rotate(-90 206.3 158.5)">10K</text>
<text x="206.6" y="158.5" transform="rotate(-90 206.6 158.5)">R8</text>
<text x="211.4" y="158.5" transform="rotate(-90 211.4 158.5)">10K</text>
<text x="230.9" y="167.3">GND</text>
<text x="258.9" y="162.3">GND</text>
<text x="271.6" y="162.3">GND</text>
<text x="86.2" y="169.9">GND</text>
<text x="98.9" y="169.9">U$2</text>
</g>
<g font-size="2.5" fill="#008000">
<text x="10" y="50.6">SUPPLY</text>
<text x="101.4" y="48">ICSP</text>
<text x="215.7" y="88.6">EXTRA</text>
<text x="144.6" y="93.7">Analog</text>
<text x="215.7" y="106.4">Encoder</text>
<text x="218.2" y="126.7">Si5351A</text>
</g>
<text font-size="2.1" fill="#800000" x="164.9" y="39.9">LCD DISPLAY 16x2</text>
<g font-size="2.1" fill="#808080">
<text x="15.4" y="52.7">2</text>
<text x="44" y="52.7">1</text>
<text x="47.9" y="53.9">VIN</text>
<text x="55.4" y="53.9">VO</text>
<text x="61.2" y="52.7">2</text>
<text x="95.4" y="52.7">1</text>
<text x="101.2" y="53.9">MISO</text>
<text x="109.9" y="53.9">VCC</text>
<text x="119" y="52.7">2</text>
<text x="15.4" y="55.3">1</text>
<text x="50.8" y="60">GND</text>
<text x="95.4" y="55.3">3</text>
<text x="95.4" y="57.8">5</text>
<text x="101.2" y="56.4">SCK</text>
<text x="101.2" y="59">RST</text>
<text x="109" y="56.4">MOSI</text>
<text x="109.6" y="59">GND</text>
<text x="119" y="57.8">6</text>
<text x="119" y="55.3">4</text>
<text x="156.9" y="59.7" transform="rotate(-90 156.9 59.7)">1</text>
<text x="158" y="55.8" transform="rotate(-90 158 55.8)">GND</text>
<text x="159.5" y="59.7" transform="rotate(-90 159.5 59.7)">2</text>
<text x="160.6" y="55.8" transform="rotate(-90 160.6 55.8)">VCC</text>
<text x="162" y="59.7" transform="rotate(-90 162 59.7)">3</text>
<text x="163.1" y="55.8" transform="rotate(-90 163.1 55.8)">CONTR</text>
<text x="164.5" y="59.7" transform="rotate(-90 164.5 59.7)">4</text>
<text x="165.6" y="55.8" transform="rotate(-90 165.6 55.8)">RS</text>
<text x="167.1" y="59.7" transform="rotate(-90 167.1 59.7)">5</text>
<text x="168.2" y="55.8" transform="rotate(-90 168.2 55.8)">R/W</text>
<text x="169.6" y="59.7" transform="rotate(-90 169.6 59.7)">6</text>
<text x="170.7" y="55.8" transform="rotate(-90 170.7 55.8)">E</text>
<text x="172.2" y="59.7" transform="rotate(-90 172.2 59.7)">7</text>
<text x="173.3" y="55.8" transform="rotate(-90 173.3 55.8)">D0</text>
<text x="174.7" y="59.7" transform="rotate(-90 174.7 59.7)">8</text>
<text x="175.8" y="55.8" transform="rotate(-90 175.8 55.8)">D1</text>
<text x="177.2" y="59.7" transform="rotate(-90 177.2 59.7)">9</text>
<text x="178.3" y="55.8" transform="rotate(-90 178.3 55.8)">D2</text>
<text x="180.9" y="55.8" transform="rotate(-90 180.9 55.8)">D3</text>
<text x="183.4" y="55.8" transform="rotate(-90 183.4 55.8)">D4</text>
<text x="186" y="55.8" transform="rotate(-90 186 55.8)">D5</text>
<text x="188.5" y="55.8" transform="rotate(-90 188.5 55.8)">D6</text>
<text x="191" y="55.8" transform="rotate(-90 191 55.8)">D7</text>
<text x="193.6" y="55.8" transform="rotate(-90 193.6 55.8)">NC</text>
<text x="196.1" y="55.8" transform="rotate(-90 196.1 55.8)">NC</text>
<text x="52.8" y="62.3" transform="rotate(-90 52.8 62.3)">3</text>
<text x="149.3" y="65.4" transform="rotate(-90 149.3 65.4)">E</text>
<text x="179.8" y="60.9" transform="rotate(-90 179.8 60.9)">10</text>
<text x="182.3" y="60.7" transform="rotate(-90 182.3 60.7)">11</text>
<text x="184.9" y="60.9" transform="rotate(-90 184.9 60.9)">12</text>
<text x="187.4" y="60.9" transform="rotate(-90 187.4 60.9)">13</text>
<text x="189.9" y="60.9" transform="rotate(-90 189.9 60.9)">14</text>
<text x="192.5" y="60.9" transform="rotate(-90 192.5 60.9)">15</text>
<text x="195" y="60.9" transform="rotate(-90 195 60.9)">16</text>
<text x="152.6" y="68">S</text>
<text x="149.3" y="72.6" transform="rotate(-90 149.3 72.6)">A</text>
<text x="94.2" y="88.3">13</text>
<text x="101.2" y="89.4">/RESET</text>
<text x="123.7" y="89.4">PF0(ADC0)</text>
<text x="139.3" y="88.3">41</text>
<text x="204" y="85.8">1</text>
<text x="204" y="88.3">2</text>
<text x="95.4" y="93.4">7</text>
<text x="101.2" y="94.5">VBUS</text>
<text x="118.8" y="94.5">PF4(ADC4/TCK)</text>
<text x="123.7" y="91.9">PF1(ADC1)</text>
<text x="139.3" y="90.8">40</text>
<text x="139.3" y="93.4">39</text>
<text x="139.3" y="95.9">38</text>
<text x="204" y="90.8">3</text>
<text x="94.2" y="101">14</text>
<text x="118.6" y="99.6">PF6(ADC6/TDO)</text>
<text x="118.6" y="97">PF5(ADC5/TMS)</text>
<text x="139.3" y="98.5">37</text>
<text x="139.3" y="101">36</text>
<text x="204" y="101">1</text>
<text x="94.2" y="103.5">34</text>
<text x="95.4" y="106">2</text>
<text x="101.2" y="102.1">VCC</text>
<text x="101.2" y="107.2">UVCC</text>
<text x="101.2" y="104.6">VCC1</text>
<text x="119.5" y="102.1">PF7(ADC7(TDI)</text>
<text x="124.2" y="107.2">PE2(HWB)</text>
<text x="139.3" y="106">33</text>
<text x="204" y="103.5">2</text>
<text x="204" y="106">3</text>
<text x="94.2" y="108.6">24</text>
<text x="94.2" y="111.1">44</text>
<text x="101.2" y="109.7">AVCC</text>
<text x="101.2" y="112.3">AVCC1</text>
<text x="119" y="109.7">PE6(INT.6/AIN0)</text>
<text x="139.3" y="113.7">31</text>
<text x="139.3" y="108.6">1</text>
<text x="204" y="108.6">4</text>
<text x="204" y="111.1">5</text>
<text x="260.3" y="113.7">P$1</text>
<text x="260.3" y="108.6">P$2</text>
<text x="265.5" y="109.7">3</text>
<text x="268.8" y="109.7">2</text>
<text x="271.4" y="108.6">P$3</text>
<text x="271.4" y="113.7">P$4</text>
<text x="27.3" y="114.8">VBUS</text>
<text x="30.3" y="117.3">D+</text>
<text x="30.8" y="119.9">D-</text>
<text x="95.4" y="116.2">3</text>
<text x="95.4" y="118.7">4</text>
<text x="101.2" y="117.3">D-</text>
<text x="101.2" y="119.9">D+</text>
<text x="112.1" y="117.3">PC7(ICP3/CLK0/OC4A)</text>
<text x="117" y="114.8">PC6(OC3A/OC4A)</text>
<text x="139.3" y="116.2">32</text>
<text x="265.5" y="114.8">4</text>
<text x="268.8" y="114.8">1</text>
<text x="28.4" y="125">GND</text>
<text x="30.9" y="122.4">ID</text>
<text x="95.4" y="123.8">6</text>
<text x="101.2" y="125">UCAP</text>
<text x="109.7" y="125">PB6(OC1B/OC4B/ADC13)</text>
<text x="112.2" y="122.4">PB7(OC0A/OC1C/RTS)</text>
<text x="139.3" y="123.8">30</text>
<text x="139.3" y="121.3">12</text>
<text x="94.2" y="128.9">42</text>
<text x="101.2" y="130">AREF</text>
<text x="109.7" y="127.5">PB5(OC1A/ADC12/OC4B)</text>
<text x="122.6" y="130">PB4(ADC11)</text>
<text x="139.3" y="131.4">11</text>
<text x="139.3" y="128.9">28</text>
<text x="139.3" y="126.4">29</text>
<text x="233.1" y="126.9" transform="rotate(-90 233.1 126.9)">1</text>
<text x="238.2" y="126.9" transform="rotate(-90 238.2 126.9)">7</text>
<text x="260.3" y="128.9">P$2</text>
<text x="265.5" y="130">3</text>
<text x="268.8" y="130">2</text>
<text x="271.4" y="128.9">P$3</text>
<text x="94.2" y="134">17</text>
<text x="101.2" y="135.1">XTAL1</text>
<text x="118.7" y="132.6">PB3(PDO/MISO)</text>
<text x="119.7" y="135.1">PB2(PDI/MOSI)</text>
<text x="124.9" y="137.6">PB1(SCK)</text>
<text x="139.3" y="134">10</text>
<text x="139.3" y="136.5">9</text>
<text x="219.8" y="136.5">2</text>
<text x="225.6" y="137.6">XA</text>
<text x="234.2" y="136.1" transform="rotate(-90 234.2 136.1)">VDD</text>
<text x="239.3" y="134.5" transform="rotate(-90 239.3 134.5)">VD</text>
<text x="260.3" y="134">P$1</text>
<text x="265.5" y="135.1">4</text>
<text x="268.8" y="135.1">1</text>
<text x="271.4" y="134">P$4</text>
<text x="94.2" y="141.6">16</text>
<text x="101.2" y="142.7">XTAL2</text>
<text x="126.4" y="140.2">PB0(SS)</text>
<text x="139.3" y="139.1">8</text>
<text x="219.8" y="141.6">3</text>
<text x="225.6" y="142.7">XB</text>
<text x="238.5" y="140.2">CLK0</text>
<text x="248.5" y="139.1">10</text>
<text x="95.4" y="149.2">5</text>
<text x="112.7" y="145.2">PD7(OC4D/ADC10/T0)</text>
<text x="113.9" y="147.8">PD6(T1/ADC9/OC4D)</text>
<text x="139.3" y="144.1">27</text>
<text x="139.3" y="146.7">26</text>
<text x="139.3" y="149.2">22</text>
<text x="219.8" y="146.7">4</text>
<text x="225.6" y="147.8">SCL</text>
<text x="238.5" y="145.2">CLK1</text>
<text x="248.5" y="144.1">9</text>
<text x="248.5" y="149.2">6</text>
<text x="260.3" y="149.2">P$2</text>
<text x="271.4" y="149.2">P$3</text>
<text x="94.2" y="154.3">15</text>
<text x="101.2" y="155.4">GND</text>
<text x="101.2" y="150.3">UGND</text>
<text x="118.1" y="152.9">PD4(ICP1/ADC8)</text>
<text x="118.4" y="155.4">PD3(INT3/TXD1)</text>
<text x="119.9" y="150.3">PD5(XCK/CTS)</text>
<text x="139.3" y="151.8">25</text>
<text x="139.3" y="154.3">21</text>
<text x="219.8" y="151.8">5</text>
<text x="225.6" y="152.9">SDA</text>
<text x="234.2" y="154.9" transform="rotate(-90 234.2 154.9)">GND</text>
<text x="238.5" y="150.3">CLK2</text>
<text x="260.3" y="154.3">P$1</text>
<text x="265.5" y="150.3">3</text>
<text x="265.5" y="155.4">4</text>
<text x="268.8" y="155.4">1</text>
<text x="268.8" y="150.3">2</text>
<text x="271.4" y="154.3">P$4</text>
<text x="94.2" y="156.8">23</text>
<text x="94.2" y="159.4">35</text>
<text x="94.2" y="161.9">43</text>
<text x="101.2" y="157.9">GND1</text>
<text x="101.2" y="160.5">GND2</text>
<text x="118.2" y="157.9">PD2(INT2/RXD1)</text>
<text x="119.5" y="160.5">PD1(INT1/SDA)</text>
<text x="139.3" y="156.8">20</text>
<text x="139.3" y="159.4">19</text>
<text x="139.3" y="161.9">18</text>
<text x="233.1" y="160.7" transform="rotate(-90 233.1 160.7)">8</text>
<text x="101.2" y="163">GND3</text>
<text x="113.4" y="163">PD0(INT0/OC0B/SCL)</text>
</g>
<text font-size="1.8" fill="#808080" x="17.6" y="110.5">CN1</text>
</svg>
